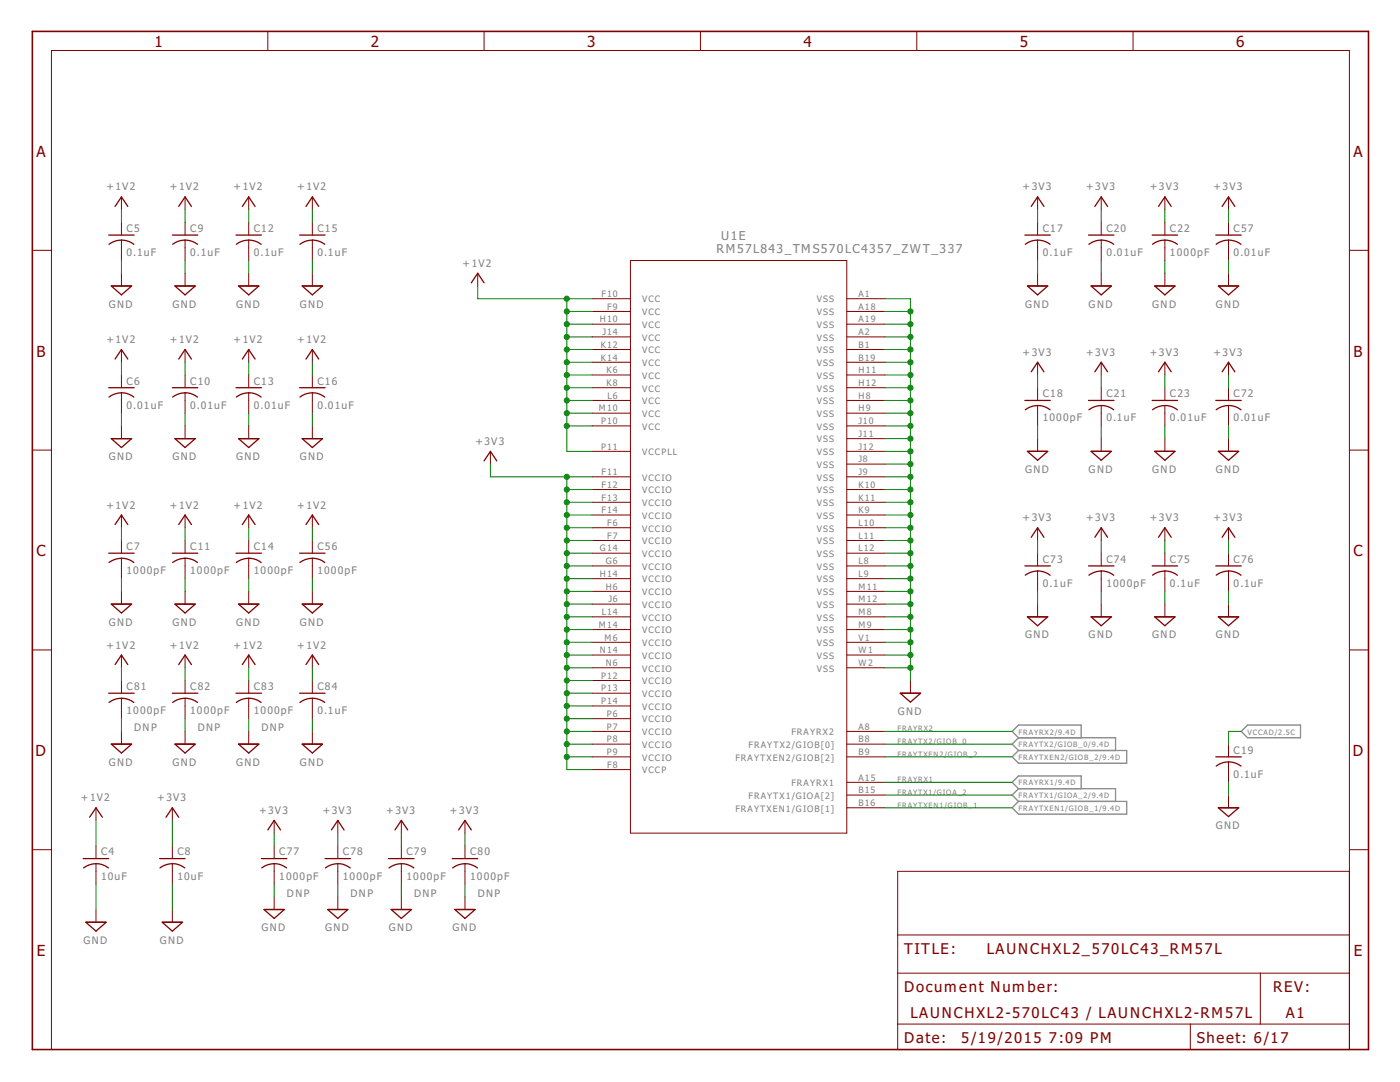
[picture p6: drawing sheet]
<svg xmlns="http://www.w3.org/2000/svg" width="279mm" height="216mm" viewBox="0 0 279 216" stroke-linecap="round" stroke-linejoin="round" font-family="sans-serif">
<path d="M203.3 147.2l-1.3-1.3 1.3-1.2h12.5v2.5M203.3 147.2h19.3v2.6M203.3 157.4l-1.3-1.3 1.3-1.3h12.5v2.6M203.3 147.2l-1.3 1.3 1.3 1.3M203.3 149.8h21.6v2.5h-21.6l-1.3-1.3zM203.3 157.4h19.3v2.5M203.3 159.9h21.6v2.6h-21.6l-1.3-1.3zM203.3 157.4l-1.3 1.2 1.3 1.3M247.7 145.9l1.3-1.2h10.5v2.5h-10.5z" fill="none" stroke="#808080" stroke-width=".25"/>
<path d="M6.5 6.3h266.6v203.1h-266.6z" fill="none" stroke="#800000" stroke-width=".32"/>
<g fill="none" stroke="#800000" stroke-width=".2">
<path d="M53.4 6.3v3.8M96.6 6.3v3.8M139.8 6.3v3.8M183 6.3v3.8M226.1 6.3v3.8M24.2 39.3v2.5M36.9 39.3v2.5M49.6 39.3v2.5M62.3 39.3v2.5M207.1 39.3v2.5M219.8 39.3v2.5M232.5 39.3v2.5"/>
<path d="M245.2 39.3v2.5M6.5 50h3.8M24.2 44.4v2.5M24.2 47.9v4.1M24.2 54.5v2.6M36.9 44.4v2.5M36.9 47.9v4.1M36.9 54.5v2.6M49.6 44.4v2.5M49.6 47.9v4.1M49.6 54.5v2.6M62.3 44.4v2.5"/>
<path d="M62.3 47.9v4.1M62.3 54.5v2.6M95.3 54.5v2.6M118.2 59.6h7.6M125.8 52h43.2v114.2h-43.2zM169 59.6h7.6M207.1 44.4v2.5M207.1 47.9v4.1M207.1 54.5v2.6M219.8 44.4v2.5M219.8 47.9v4.1M219.8 54.5v2.6"/>
<path d="M232.5 44.4v2.5M232.5 47.9v4.1M232.5 54.5v2.6M245.2 44.4v2.5M245.2 47.9v4.1M245.2 54.5v2.6M269.3 50h3.8M24.2 69.7v2.6M24.2 74.8v2.6M24.2 78.4v4M36.9 69.7v2.6M36.9 74.8v2.6"/>
<path d="M36.9 78.4v4M49.6 69.7v2.6M49.6 74.8v2.6M49.6 78.4v4M62.3 69.7v2.6M62.3 74.8v2.6M62.3 78.4v4M118.2 62.1h7.6M118.2 64.7h7.6M118.2 67.2h7.6M118.2 69.7h7.6M118.2 72.3h7.6"/>
<path d="M118.2 74.8h7.6M118.2 77.4h7.6M118.2 79.9h7.6M169 62.1h7.6M169 64.7h7.6M169 67.2h7.6M169 69.7h7.6M169 72.3h7.6M169 74.8h7.6M169 77.4h7.6M169 79.9h7.6M207.1 72.3v2.5"/>
<path d="M207.1 77.4v2.5M219.8 72.3v2.5M219.8 77.4v2.5M232.5 72.3v2.5M232.5 77.4v2.5M245.2 72.3v2.5M245.2 77.4v2.5M6.5 89.8h3.8M24.2 85v2.5M36.9 85v2.5M49.6 85v2.5M62.3 85v2.5"/>
<path d="M97.9 90.1v2.5M118.2 82.4h7.6M118.2 85h7.6M118.2 95.1h7.6M118.2 97.7h7.6M118.2 90.1h7.6M169 82.4h7.6M169 85h7.6M169 95.1h7.6M169 97.7h7.6M169 90.1h7.6M169 87.5h7.6"/>
<path d="M169 92.6h7.6M207.1 80.9v4.1M207.1 87.5v2.6M219.8 80.9v4.1M219.8 87.5v2.6M232.5 80.9v4.1M232.5 87.5v2.6M245.2 80.9v4.1M245.2 87.5v2.6M269.3 89.8h3.8M24.2 102.8v2.5M24.2 107.8v2.6"/>
<path d="M24.2 111.4v4.1M24.2 118v2.5M36.9 102.8v2.5M36.9 107.8v2.6M36.9 111.4v4.1M36.9 118v2.5M49.6 102.8v2.5M49.6 107.8v2.6M49.6 111.4v4.1M49.6 118v2.5M62.3 102.8v2.5M62.3 107.8v2.6"/>
<path d="M62.3 111.4v4.1M62.3 118v2.5M118.2 100.2h7.6M118.2 102.8h7.6M118.2 105.3h7.6M118.2 107.8h7.6M118.2 110.4h7.6M118.2 112.9h7.6M118.2 115.5h7.6M118.2 118h7.6M169 100.2h7.6M169 102.8h7.6"/>
<path d="M169 105.3h7.6M169 107.8h7.6M169 110.4h7.6M169 112.9h7.6M169 115.5h7.6M169 118h7.6M207.1 105.3v2.5M207.1 110.4v2.5M207.1 113.9v4.1M219.8 105.3v2.5M219.8 110.4v2.5M219.8 113.9v4.1"/>
<path d="M232.5 105.3v2.5M232.5 110.4v2.5M232.5 113.9v4.1M245.2 105.3v2.5M245.2 110.4v2.5M245.2 113.9v4.1M6.5 129.7h3.8M24.2 130.7v2.5M24.2 135.8v2.5M24.2 139.3v4.1M36.9 130.7v2.5M36.9 135.8v2.5"/>
<path d="M36.9 139.3v4.1M49.6 130.7v2.5M49.6 135.8v2.5M49.6 139.3v4.1M62.3 130.7v2.5M62.3 135.8v2.5M62.3 139.3v4.1M118.2 120.5h7.6M118.2 123.1h7.6M118.2 125.6h7.6M118.2 128.2h7.6M118.2 130.7h7.6"/>
<path d="M118.2 133.2h7.6M118.2 135.8h7.6M118.2 138.3h7.6M169 120.5h7.6M169 123.1h7.6M169 125.6h7.6M169 128.2h7.6M169 130.7h7.6M169 133.2h7.6M181.7 135.8v2.5M207.1 120.5v2.6M219.8 120.5v2.6"/>
<path d="M232.5 120.5v2.6M245.2 120.5v2.6M269.3 129.7h3.8M24.2 145.9v2.6M36.9 145.9v2.6M49.6 145.9v2.6M62.3 145.9v2.6M118.2 145.9h7.6M118.2 148.5h7.6M118.2 151h7.6M118.2 140.9h7.6M118.2 143.4h7.6"/>
<path d="M118.2 153.6h7.6M169 156.1h7.6M169 145.9h7.6M169 158.6h7.6M169 148.5h7.6M169 151h7.6M245.2 148.5v2.5M245.2 152v4.1M245.2 158.6v2.6M6.5 169.5h3.8M19.2 161.2v2.5M19.2 168.8v2.5"/>
<path d="M19.2 172.3v4.1M34.4 161.2v2.5M34.4 168.8v2.5M34.4 172.3v4.1M54.7 163.7v2.5M54.7 168.8v2.5M54.7 172.3v4.1M54.7 178.9v2.6M67.4 163.7v2.5M67.4 168.8v2.5M67.4 172.3v4.1M67.4 178.9v2.6"/>
<path d="M80.1 163.7v2.5M80.1 168.8v2.5M80.1 172.3v4.1M80.1 178.9v2.6M92.8 163.7v2.5M92.8 168.8v2.5M92.8 172.3v4.1M92.8 178.9v2.6M169 161.2h7.6M269.3 173.9h-90.1v35.5h90.1v-199.3h-259v199.3M269.3 169.5h3.8M19.2 181.5v2.5"/>
<path d="M34.4 181.5v2.5M179.2 194.2h90.1M179.2 186.6h90.1M251.5 194.2v10.1M179.2 204.3h90.1M237.6 204.3v5.1"/>
</g>
<g fill="none" stroke="#800000" stroke-width=".25">
<path d="M21.7 46.9h5.1M21.8 48.7a4 4 0 0 1 4.9 0M22.2 57.1h4.1l-2.1 1.7zM23 41.2l1.2-1.9 1.3 1.9M34.4 46.9h5.1M34.5 48.7a4 4 0 0 1 4.9 0M34.9 57.1h4.1l-2.1 1.7zM35.7 41.2l1.2-1.9 1.3 1.9M47.1 46.9h5.1M47.2 48.7a4 4 0 0 1 4.9 0M47.6 57.1h4.1l-2.1 1.7zM48.4 41.2l1.2-1.9 1.3 1.9"/>
<path d="M59.8 46.9h5.1M59.9 48.7a4 4 0 0 1 4.9 0M60.3 57.1h4.1l-2.1 1.7zM61.1 41.2l1.2-1.9 1.3 1.9M94.1 56.4l1.2-1.9 1.3 1.9M204.5 46.9h5.1M204.6 48.7a4 4 0 0 1 5 0M205 57.1h4.1l-2 1.7zM205.8 41.2l1.3-1.9 1.2 1.9M217.2 46.9h5.1M217.3 48.7a4 4 0 0 1 5 0M217.7 57.1h4.1l-2 1.7z"/>
<path d="M218.5 41.2l1.3-1.9 1.2 1.9M229.9 46.9h5.1M230 48.7a4 4 0 0 1 5 0M230.4 57.1h4.1l-2 1.7zM231.2 41.2l1.3-1.9 1.2 1.9M242.6 46.9h5.1M242.7 48.7a4 4 0 0 1 5 0M243.1 57.1h4.1l-2 1.7zM243.9 41.2l1.3-1.9 1.2 1.9M21.7 77.4h5.1M21.8 79.2a4 4 0 0 1 4.9 0M23 71.6l1.2-1.9 1.3 1.9"/>
<path d="M34.4 77.4h5.1M34.5 79.2a4 4 0 0 1 4.9 0M35.7 71.6l1.2-1.9 1.3 1.9M47.1 77.4h5.1M47.2 79.2a4 4 0 0 1 4.9 0M48.4 71.6l1.2-1.9 1.3 1.9M59.8 77.4h5.1M59.9 79.2a4 4 0 0 1 4.9 0M61.1 71.6l1.2-1.9 1.3 1.9M204.5 79.9h5.1M205.8 74.2l1.3-1.9 1.2 1.9M217.2 79.9h5.1"/>
<path d="M218.5 74.2l1.3-1.9 1.2 1.9M229.9 79.9h5.1M231.2 74.2l1.3-1.9 1.2 1.9M242.6 79.9h5.1M243.9 74.2l1.3-1.9 1.2 1.9M22.2 87.5h4.1l-2.1 1.8zM34.9 87.5h4.1l-2.1 1.8zM47.6 87.5h4.1l-2.1 1.8zM60.3 87.5h4.1l-2.1 1.8zM96.6 92l1.3-1.9 1.2 1.9M204.6 81.8a4 4 0 0 1 5 0M205 90.1h4.1l-2 1.7z"/>
<path d="M217.3 81.8a4 4 0 0 1 5 0M217.7 90.1h4.1l-2 1.7zM230 81.8a4 4 0 0 1 5 0M230.4 90.1h4.1l-2 1.7zM242.7 81.8a4 4 0 0 1 5 0M243.1 90.1h4.1l-2 1.7zM21.7 110.4h5.1M23 104.7l1.2-1.9 1.3 1.9M24.2 111.4h.6a3.8 3.8 0 0 1 1.9 .8M24.2 111.4l-1 .1-1.4 .7M34.4 110.4h5.1M35.7 104.7l1.2-1.9 1.3 1.9"/>
<path d="M36.9 111.4h.6a3.8 3.8 0 0 1 1.9 .8M36.9 111.4l-1 .1-1.4 .7M47.1 110.4h5.1M48.4 104.7l1.2-1.9 1.3 1.9M49.6 111.4h.6a3.8 3.8 0 0 1 1.9 .8M49.6 111.4l-1.5 .3-.9 .5M59.8 110.4h5.1M61.1 104.7l1.2-1.9 1.3 1.9M62.3 111.4h.6a3.8 3.8 0 0 1 1.9 .8M62.3 111.4l-1.5 .3-.9 .5M204.5 112.9h5.1M205.8 107.2l1.3-1.9 1.2 1.9"/>
<path d="M207.1 113.9l1.5 .3 1 .6M207.1 113.9l-1.6 .4-.9 .5M217.2 112.9h5.1M218.5 107.2l1.3-1.9 1.2 1.9M219.8 113.9l1.5 .3 1 .6M219.8 113.9l-1.6 .4-.9 .5M229.9 112.9h5.1M231.2 107.2l1.3-1.9 1.2 1.9M232.5 113.9l1.5 .3 1 .6M232.5 113.9l-1.6 .4-.9 .5M242.6 112.9h5.1M243.9 107.2l1.3-1.9 1.2 1.9"/>
<path d="M245.2 113.9l1.5 .3 1 .6M245.2 113.9l-1.6 .4-.9 .5M21.7 138.3h5.1M22.2 120.5h4.1l-2.1 1.8zM23 132.6l1.2-1.9 1.3 1.9M24.2 139.3l1.6 .3 .9 .6M24.2 139.3l-1 .2-1.4 .7M34.4 138.3h5.1M34.9 120.5h4.1l-2.1 1.8zM35.7 132.6l1.2-1.9 1.3 1.9M36.9 139.3l1.6 .3 .9 .6M36.9 139.3l-1 .2-1.4 .7"/>
<path d="M47.1 138.3h5.1M47.6 120.5h4.1l-2.1 1.8zM48.4 132.6l1.2-1.9 1.3 1.9M49.6 139.3l1.6 .3 .9 .6M49.6 139.3l-1.5 .3-.9 .6M59.8 138.3h5.1M60.3 120.5h4.1l-2.1 1.8zM61.1 132.6l1.2-1.9 1.3 1.9M62.3 139.3l1.6 .3 .9 .6M62.3 139.3l-1.5 .3-.9 .6M179.7 138.3h4l-2 1.8zM205 123.1h4.1l-2 1.8z"/>
<path d="M217.7 123.1h4.1l-2 1.8zM230.4 123.1h4.1l-2 1.8zM243.1 123.1h4.1l-2 1.8zM22.2 148.5h4.1l-2.1 1.8zM34.9 148.5h4.1l-2.1 1.8zM47.6 148.5h4.1l-2.1 1.8zM60.3 148.5h4.1l-2.1 1.8zM242.6 151h5.1M242.7 152.9a4 4 0 0 1 5 0M16.6 171.3h5.1M16.7 173.2a4 4 0 0 1 4.9 0M17.9 163.1l1.3-1.9 1.2 1.9"/>
<path d="M31.9 171.3h5M31.9 173.2a4 4 0 0 1 5 0M33.1 163.1l1.3-1.9 1.3 1.9M52.2 171.3h5.1M52.2 173.2a4 4 0 0 1 5 0M53.4 165.6l1.3-1.9 1.3 1.9M64.9 171.3h5M64.9 173.2a4 4 0 0 1 5 0M66.1 165.6l1.3-1.9 1.3 1.9M77.6 171.3h5M77.6 173.2a4 4 0 0 1 5 0M78.8 165.6l1.3-1.9 1.3 1.9"/>
<path d="M90.3 171.3h5M90.3 173.2a4 4 0 0 1 5 0M91.5 165.6l1.3-1.9 1.3 1.9M243.1 161.2h4.1l-2 1.7zM17.1 184h4.1l-2 1.8zM32.4 184h4l-2 1.8zM52.7 181.5h4l-2 1.8zM65.4 181.5h4l-2 1.8zM78.1 181.5h4l-2 1.8zM90.8 181.5h4l-2 1.8z"/>
</g>
<g fill="none" stroke="#008000" stroke-width=".2">
<path d="M24.2 41.8v2.6M24.2 52v2.5M36.9 41.8v2.6M36.9 52v2.5M49.6 41.8v2.6M49.6 52v2.5M62.3 41.8v2.6M62.3 52v2.5M95.3 57.1v2.5h22.9M113.1 59.6v30.5h5.1M176.6 59.6h5.1v76.2M207.1 41.8v2.6"/>
<path d="M207.1 52v2.5M219.8 41.8v2.6M219.8 52v2.5M232.5 41.8v2.6M232.5 52v2.5M245.2 41.8v2.6M245.2 52v2.5M24.2 72.3v2.5M36.9 72.3v2.5M49.6 72.3v2.5M62.3 72.3v2.5M113.1 79.9h5.1"/>
<path d="M113.1 77.4h5.1M113.1 74.8h5.1M113.1 72.3h5.1M113.1 69.7h5.1M113.1 67.2h5.1M113.1 64.7h5.1M113.1 62.1h5.1M176.6 79.9h5.1M176.6 77.4h5.1M176.6 74.8h5.1M176.6 72.3h5.1M176.6 69.7h5.1"/>
<path d="M176.6 67.2h5.1M176.6 64.7h5.1M176.6 62.1h5.1M207.1 74.8v2.6M219.8 74.8v2.6M232.5 74.8v2.6M245.2 74.8v2.6M24.2 82.4v2.6M36.9 82.4v2.6M49.6 82.4v2.6M62.3 82.4v2.6M97.9 92.6v2.5h20.3"/>
<path d="M113.1 97.7h5.1M113.1 85h5.1M113.1 82.4h5.1M113.1 95.1v58.5h5.1M176.6 97.7h5.1M176.6 95.1h5.1M176.6 92.6h5.1M176.6 90.1h5.1M176.6 87.5h5.1M176.6 85h5.1M176.6 82.4h5.1M207.1 85v2.5"/>
<path d="M219.8 85v2.5M232.5 85v2.5M245.2 85v2.5M24.2 105.3v2.5M24.2 115.5v2.5M36.9 105.3v2.5M36.9 115.5v2.5M49.6 105.3v2.5M49.6 115.5v2.5M62.3 105.3v2.5M62.3 115.5v2.5M113.1 102.8h5.1"/>
<path d="M113.1 100.2h5.1M113.1 105.3h5.1M113.1 107.8h5.1M113.1 110.4h5.1M113.1 112.9h5.1M113.1 115.5h5.1M113.1 118h5.1M176.6 102.8h5.1M176.6 100.2h5.1M176.6 105.3h5.1M176.6 107.8h5.1M176.6 110.4h5.1"/>
<path d="M176.6 112.9h5.1M176.6 115.5h5.1M176.6 118h5.1M207.1 107.8v2.6M207.1 118v2.5M219.8 107.8v2.6M219.8 118v2.5M232.5 107.8v2.6M232.5 118v2.5M245.2 107.8v2.6M245.2 118v2.5M24.2 133.2v2.6"/>
<path d="M36.9 133.2v2.6M49.6 133.2v2.6M62.3 133.2v2.6M113.1 120.5h5.1M113.1 123.1h5.1M113.1 125.6h5.1M113.1 128.2h5.1M113.1 130.7h5.1M113.1 133.2h5.1M113.1 138.3h5.1M113.1 135.8h5.1M176.6 120.5h5.1"/>
<path d="M176.6 123.1h5.1M176.6 125.6h5.1M176.6 128.2h5.1M176.6 130.7h5.1M176.6 133.2h5.1M24.2 143.4v2.5M36.9 143.4v2.5M49.6 143.4v2.5M62.3 143.4v2.5M113.1 151h5.1M113.1 148.5h5.1M113.1 145.9h5.1"/>
<path d="M113.1 143.4h5.1M113.1 140.9h5.1M176.6 151h25.4M176.6 148.5h25.4M176.6 145.9h25.4M176.6 156.1h25.4M176.6 158.6h25.4M245.2 156.1v2.5M247.7 145.9h-2.5v2.6M19.2 163.7v5.1M19.2 176.4v5.1M34.4 163.7v5.1"/>
<path d="M34.4 176.4v5.1M54.7 166.2v2.6M54.7 176.4v2.5M67.4 166.2v2.6M67.4 176.4v2.5M80.1 166.2v2.6M80.1 176.4v2.5M92.8 166.2v2.6M92.8 176.4v2.5M176.6 161.2h25.4"/>
</g>
<g fill="#008000" stroke="#008000" stroke-width=".2">
<circle cx="181.7" cy="102.8" r=".51"/>
<circle cx="181.7" cy="100.2" r=".51"/>
<circle cx="181.7" cy="97.7" r=".51"/>
<circle cx="181.7" cy="95.1" r=".51"/>
<circle cx="181.7" cy="92.6" r=".51"/>
<circle cx="181.7" cy="90.1" r=".51"/>
<circle cx="181.7" cy="87.5" r=".51"/>
<circle cx="181.7" cy="85" r=".51"/>
<circle cx="181.7" cy="82.4" r=".51"/>
<circle cx="181.7" cy="79.9" r=".51"/>
<circle cx="181.7" cy="77.4" r=".51"/>
<circle cx="181.7" cy="74.8" r=".51"/>
<circle cx="181.7" cy="72.3" r=".51"/>
<circle cx="181.7" cy="69.7" r=".51"/>
<circle cx="181.7" cy="67.2" r=".51"/>
<circle cx="181.7" cy="64.7" r=".51"/>
<circle cx="181.7" cy="62.1" r=".51"/>
<circle cx="181.7" cy="105.3" r=".51"/>
<circle cx="181.7" cy="107.8" r=".51"/>
<circle cx="181.7" cy="110.4" r=".51"/>
<circle cx="181.7" cy="112.9" r=".51"/>
<circle cx="181.7" cy="115.5" r=".51"/>
<circle cx="181.7" cy="118" r=".51"/>
<circle cx="181.7" cy="120.5" r=".51"/>
<circle cx="181.7" cy="123.1" r=".51"/>
<circle cx="181.7" cy="125.6" r=".51"/>
<circle cx="181.7" cy="128.2" r=".51"/>
<circle cx="181.7" cy="130.7" r=".51"/>
<circle cx="181.7" cy="133.2" r=".51"/>
<circle cx="113.1" cy="97.7" r=".51"/>
<circle cx="113.1" cy="100.2" r=".51"/>
<circle cx="113.1" cy="102.8" r=".51"/>
<circle cx="113.1" cy="105.3" r=".51"/>
<circle cx="113.1" cy="107.8" r=".51"/>
<circle cx="113.1" cy="95.1" r=".51"/>
<circle cx="113.1" cy="151" r=".51"/>
<circle cx="113.1" cy="148.5" r=".51"/>
<circle cx="113.1" cy="145.9" r=".51"/>
<circle cx="113.1" cy="143.4" r=".51"/>
<circle cx="113.1" cy="140.9" r=".51"/>
<circle cx="113.1" cy="138.3" r=".51"/>
<circle cx="113.1" cy="135.8" r=".51"/>
<circle cx="113.1" cy="133.2" r=".51"/>
<circle cx="113.1" cy="130.7" r=".51"/>
<circle cx="113.1" cy="128.2" r=".51"/>
<circle cx="113.1" cy="125.6" r=".51"/>
<circle cx="113.1" cy="123.1" r=".51"/>
<circle cx="113.1" cy="120.5" r=".51"/>
<circle cx="113.1" cy="118" r=".51"/>
<circle cx="113.1" cy="115.5" r=".51"/>
<circle cx="113.1" cy="112.9" r=".51"/>
<circle cx="113.1" cy="110.4" r=".51"/>
<circle cx="113.1" cy="62.1" r=".51"/>
<circle cx="113.1" cy="64.7" r=".51"/>
<circle cx="113.1" cy="67.2" r=".51"/>
<circle cx="113.1" cy="69.7" r=".51"/>
<circle cx="113.1" cy="72.3" r=".51"/>
<circle cx="113.1" cy="74.8" r=".51"/>
<circle cx="113.1" cy="77.4" r=".51"/>
<circle cx="113.1" cy="79.9" r=".51"/>
<circle cx="113.1" cy="82.4" r=".51"/>
<circle cx="113.1" cy="59.6" r=".51"/>
<circle cx="113.1" cy="85" r=".51"/>
</g>
<g font-size="3.7" fill="#800000">
<text x="30.9" y="9.5">1</text>
<text x="74" y="9.5">2</text>
<text x="117.2" y="9.5">3</text>
<text x="160.4" y="9.5">4</text>
<text x="203.5" y="9.5">5</text>
<text x="246.7" y="9.5">6</text>
<text x="7.3" y="31.3">A</text>
<text x="270.1" y="31.3">A</text>
<text x="7.3" y="71.2">B</text>
<text x="270.1" y="71.2">B</text>
<text x="7.3" y="111">C</text>
<text x="270.1" y="111">C</text>
<text x="7.1" y="150.9">D</text>
<text x="270" y="150.9">D</text>
<text x="7.3" y="190.8">E</text>
<text x="270.2" y="190.8">E</text>
</g>
<g font-size="3.6" fill="#800000">
<text x="180.4" y="190.4">TITLE:</text>
<text x="196.9" y="190.4">LAUNCHXL2_570LC43_RM57L</text>
<text x="180.4" y="198">Document Number:</text>
<text x="254.1" y="198">REV:</text>
<text x="181.7" y="203.1">LAUNCHXL2-570LC43 / LAUNCHXL2-RM57L</text>
<text x="256.6" y="203.1">A1</text>
<text x="180.4" y="208.2">Date:</text>
<text x="191.8" y="208.2">5/19/2015</text>
<text x="209.3" y="208.2">7:09 PM</text>
<text x="238.8" y="208.2">Sheet: 6/17</text>
</g>
<g font-size="2.9" fill="#808080">
<text x="143.9" y="47.9">U1E</text>
<text x="143" y="50.5">RM57L843_TMS570LC4357_ZWT_337</text>
</g>
<g font-size="2.5" fill="#808080">
<text x="21.2" y="38">+1V2</text>
<text x="33.9" y="38">+1V2</text>
<text x="46.6" y="38">+1V2</text>
<text x="59.3" y="38">+1V2</text>
<text x="204.1" y="38">+3V3</text>
<text x="216.8" y="38">+3V3</text>
<text x="229.5" y="38">+3V3</text>
<text x="242.2" y="38">+3V3</text>
<text x="25.2" y="46.3">C5</text>
<text x="37.9" y="46.3">C9</text>
<text x="50.6" y="46.3">C12</text>
<text x="63.3" y="46.3">C15</text>
<text x="208.1" y="46.3">C17</text>
<text x="220.8" y="46.3">C20</text>
<text x="233.5" y="46.3">C22</text>
<text x="246.2" y="46.3">C57</text>
<text x="25.2" y="51.1">0.1uF</text>
<text x="37.9" y="51.1">0.1uF</text>
<text x="50.6" y="51.1">0.1uF</text>
<text x="63.3" y="51.1">0.1uF</text>
<text x="92.3" y="53.2">+1V2</text>
<text x="208.1" y="51.1">0.1uF</text>
<text x="220.8" y="51.1">0.01uF</text>
<text x="233.5" y="51.1">1000pF</text>
<text x="246.2" y="51.1">0.01uF</text>
<text x="21.7" y="61.4">GND</text>
<text x="34.4" y="61.4">GND</text>
<text x="47.1" y="61.4">GND</text>
<text x="59.8" y="61.4">GND</text>
<text x="204.6" y="61.4">GND</text>
<text x="217.3" y="61.4">GND</text>
<text x="230" y="61.4">GND</text>
<text x="242.7" y="61.4">GND</text>
<text x="21.2" y="68.5">+1V2</text>
<text x="33.9" y="68.5">+1V2</text>
<text x="46.6" y="68.5">+1V2</text>
<text x="59.3" y="68.5">+1V2</text>
<text x="204.1" y="71">+3V3</text>
<text x="216.8" y="71">+3V3</text>
<text x="229.5" y="71">+3V3</text>
<text x="242.2" y="71">+3V3</text>
<text x="25.2" y="76.7">C6</text>
<text x="37.9" y="76.7">C10</text>
<text x="50.6" y="76.7">C13</text>
<text x="63.3" y="76.7">C16</text>
<text x="25.2" y="81.6">0.01uF</text>
<text x="37.9" y="81.6">0.01uF</text>
<text x="50.6" y="81.6">0.01uF</text>
<text x="63.3" y="81.6">0.01uF</text>
<text x="208.1" y="79.3">C18</text>
<text x="220.8" y="79.3">C21</text>
<text x="233.5" y="79.3">C23</text>
<text x="246.2" y="79.3">C72</text>
<text x="94.9" y="88.8">+3V3</text>
<text x="208.1" y="84.1">1000pF</text>
<text x="220.8" y="84.1">0.1uF</text>
<text x="233.5" y="84.1">0.01uF</text>
<text x="246.2" y="84.1">0.01uF</text>
<text x="21.7" y="91.8">GND</text>
<text x="34.4" y="91.8">GND</text>
<text x="47.1" y="91.8">GND</text>
<text x="59.8" y="91.8">GND</text>
<text x="204.6" y="94.4">GND</text>
<text x="217.3" y="94.4">GND</text>
<text x="230" y="94.4">GND</text>
<text x="242.7" y="94.4">GND</text>
<text x="21.2" y="101.5">+1V2</text>
<text x="33.9" y="101.5">+1V2</text>
<text x="46.6" y="101.5">+1V2</text>
<text x="59.3" y="101.5">+1V2</text>
<text x="204.1" y="104">+3V3</text>
<text x="216.8" y="104">+3V3</text>
<text x="229.5" y="104">+3V3</text>
<text x="242.2" y="104">+3V3</text>
<text x="25.2" y="109.8">C7</text>
<text x="37.9" y="109.8">C11</text>
<text x="50.6" y="109.8">C14</text>
<text x="63.3" y="109.8">C56</text>
<text x="208.1" y="112.3">C73</text>
<text x="220.8" y="112.3">C74</text>
<text x="233.5" y="112.3">C75</text>
<text x="246.2" y="112.3">C76</text>
<text x="25.2" y="114.6">1000pF</text>
<text x="37.9" y="114.6">1000pF</text>
<text x="50.6" y="114.6">1000pF</text>
<text x="63.3" y="114.6">1000pF</text>
<text x="208.1" y="117.1">0.1uF</text>
<text x="220.8" y="117.1">1000pF</text>
<text x="233.5" y="117.1">0.1uF</text>
<text x="246.2" y="117.1">0.1uF</text>
<text x="21.7" y="124.9">GND</text>
<text x="34.4" y="124.9">GND</text>
<text x="47.1" y="124.9">GND</text>
<text x="59.8" y="124.9">GND</text>
<text x="21.2" y="129.4">+1V2</text>
<text x="33.9" y="129.4">+1V2</text>
<text x="46.6" y="129.4">+1V2</text>
<text x="59.3" y="129.4">+1V2</text>
<text x="204.6" y="127.4">GND</text>
<text x="217.3" y="127.4">GND</text>
<text x="230" y="127.4">GND</text>
<text x="242.7" y="127.4">GND</text>
<text x="25.2" y="137.7">C81</text>
<text x="37.9" y="137.7">C82</text>
<text x="50.6" y="137.7">C83</text>
<text x="63.3" y="137.7">C84</text>
<text x="25.2" y="142.5">1000pF</text>
<text x="37.9" y="142.5">1000pF</text>
<text x="50.6" y="142.5">1000pF</text>
<text x="63.3" y="142.5">0.1uF</text>
<text x="179.2" y="142.6">GND</text>
<text x="26.8" y="145.9">DNP</text>
<text x="39.5" y="145.9">DNP</text>
<text x="52.2" y="145.9">DNP</text>
<text x="21.7" y="152.8">GND</text>
<text x="34.4" y="152.8">GND</text>
<text x="47.1" y="152.8">GND</text>
<text x="59.8" y="152.8">GND</text>
<text x="246.2" y="155.2">0.1uF</text>
<text x="246.2" y="150.4">C19</text>
<text x="16.1" y="159.9">+1V2</text>
<text x="31.4" y="159.9">+3V3</text>
<text x="51.7" y="162.4">+3V3</text>
<text x="64.4" y="162.4">+3V3</text>
<text x="77.1" y="162.4">+3V3</text>
<text x="89.8" y="162.4">+3V3</text>
<text x="242.7" y="165.5">GND</text>
<text x="20.2" y="170.7">C4</text>
<text x="35.4" y="170.7">C8</text>
<text x="55.7" y="170.7">C77</text>
<text x="68.4" y="170.7">C78</text>
<text x="81.1" y="170.7">C79</text>
<text x="93.8" y="170.7">C80</text>
<text x="20.2" y="175.5">10uF</text>
<text x="35.4" y="175.5">10uF</text>
<text x="55.7" y="175.5">1000pF</text>
<text x="57.2" y="178.9">DNP</text>
<text x="68.4" y="175.5">1000pF</text>
<text x="69.9" y="178.9">DNP</text>
<text x="81.1" y="175.5">1000pF</text>
<text x="82.6" y="178.9">DNP</text>
<text x="93.8" y="175.5">1000pF</text>
<text x="95.3" y="178.9">DNP</text>
<text x="52.2" y="185.8">GND</text>
<text x="64.9" y="185.8">GND</text>
<text x="77.6" y="185.8">GND</text>
<text x="90.3" y="185.8">GND</text>
<text x="16.6" y="188.3">GND</text>
<text x="31.9" y="188.3">GND</text>
</g>
<g font-size="2.1" fill="#808080">
<text x="120" y="59.2">F10</text>
<text x="171.3" y="59.2">A1</text>
<text x="119.7" y="64.3">H10</text>
<text x="121.2" y="61.8">F9</text>
<text x="128.2" y="60.4">VCC</text>
<text x="128.2" y="62.9">VCC</text>
<text x="128.2" y="65.4">VCC</text>
<text x="163" y="60.4">VSS</text>
<text x="163" y="62.9">VSS</text>
<text x="163" y="65.4">VSS</text>
<text x="171.3" y="61.8">A18</text>
<text x="171.3" y="64.3">A19</text>
<text x="119.9" y="69.4">K12</text>
<text x="119.9" y="71.9">K14</text>
<text x="120.3" y="66.9">J14</text>
<text x="128.2" y="68">VCC</text>
<text x="128.2" y="70.5">VCC</text>
<text x="163" y="68">VSS</text>
<text x="163" y="70.5">VSS</text>
<text x="171.3" y="66.9">A2</text>
<text x="171.3" y="69.4">B1</text>
<text x="171.3" y="71.9">B19</text>
<text x="121.1" y="74.5">K6</text>
<text x="121.1" y="77">K8</text>
<text x="128.2" y="73.1">VCC</text>
<text x="128.2" y="75.6">VCC</text>
<text x="163" y="73.1">VSS</text>
<text x="163" y="75.6">VSS</text>
<text x="171.3" y="74.5">H11</text>
<text x="171.3" y="77">H12</text>
<text x="119.5" y="82.1">M10</text>
<text x="121.3" y="79.6">L6</text>
<text x="128.2" y="78.1">VCC</text>
<text x="128.2" y="80.7">VCC</text>
<text x="128.2" y="83.2">VCC</text>
<text x="163" y="78.1">VSS</text>
<text x="163" y="80.7">VSS</text>
<text x="163" y="83.2">VSS</text>
<text x="171.3" y="79.6">H8</text>
<text x="171.3" y="82.1">H9</text>
<text x="120" y="84.6">P10</text>
<text x="120" y="89.7">P11</text>
<text x="128.2" y="85.8">VCC</text>
<text x="163" y="85.8">VSS</text>
<text x="163" y="88.3">VSS</text>
<text x="171.3" y="84.6">J10</text>
<text x="171.3" y="87.2">J11</text>
<text x="171.3" y="89.7">J12</text>
<text x="120" y="94.8">F11</text>
<text x="128.2" y="95.9">VCCIO</text>
<text x="128.2" y="90.8">VCCPLL</text>
<text x="163" y="90.8">VSS</text>
<text x="163" y="93.4">VSS</text>
<text x="163" y="95.9">VSS</text>
<text x="171.3" y="92.3">J8</text>
<text x="171.3" y="94.8">J9</text>
<text x="120" y="97.3">F12</text>
<text x="120" y="99.9">F13</text>
<text x="128.2" y="98.5">VCCIO</text>
<text x="128.2" y="101">VCCIO</text>
<text x="163" y="98.5">VSS</text>
<text x="163" y="101">VSS</text>
<text x="171.3" y="97.3">K10</text>
<text x="171.3" y="99.9">K11</text>
<text x="120" y="102.4">F14</text>
<text x="121.2" y="105">F6</text>
<text x="121.2" y="107.5">F7</text>
<text x="128.2" y="103.5">VCCIO</text>
<text x="128.2" y="106.1">VCCIO</text>
<text x="163" y="103.5">VSS</text>
<text x="163" y="106.1">VSS</text>
<text x="171.3" y="102.4">K9</text>
<text x="171.3" y="105">L10</text>
<text x="171.3" y="107.5">L11</text>
<text x="119.7" y="110">G14</text>
<text x="120.9" y="112.6">G6</text>
<text x="128.2" y="108.6">VCCIO</text>
<text x="128.2" y="111.1">VCCIO</text>
<text x="128.2" y="113.7">VCCIO</text>
<text x="163" y="108.6">VSS</text>
<text x="163" y="111.1">VSS</text>
<text x="163" y="113.7">VSS</text>
<text x="171.3" y="110">L12</text>
<text x="171.3" y="112.6">L8</text>
<text x="119.7" y="115.1">H14</text>
<text x="120.9" y="117.6">H6</text>
<text x="128.2" y="116.2">VCCIO</text>
<text x="128.2" y="118.8">VCCIO</text>
<text x="163" y="116.2">VSS</text>
<text x="163" y="118.8">VSS</text>
<text x="171.3" y="115.1">L9</text>
<text x="171.3" y="117.6">M11</text>
<text x="119.5" y="125.3">M14</text>
<text x="120.1" y="122.7">L14</text>
<text x="121.4" y="120.2">J6</text>
<text x="128.2" y="121.3">VCCIO</text>
<text x="128.2" y="123.8">VCCIO</text>
<text x="163" y="121.3">VSS</text>
<text x="163" y="123.8">VSS</text>
<text x="171.3" y="120.2">M12</text>
<text x="171.3" y="122.7">M8</text>
<text x="171.3" y="125.3">M9</text>
<text x="119.7" y="130.3">N14</text>
<text x="120.7" y="127.8">M6</text>
<text x="128.2" y="126.4">VCCIO</text>
<text x="128.2" y="128.9">VCCIO</text>
<text x="128.2" y="131.5">VCCIO</text>
<text x="163" y="126.4">VSS</text>
<text x="163" y="128.9">VSS</text>
<text x="163" y="131.5">VSS</text>
<text x="171.3" y="127.8">V1</text>
<text x="171.3" y="130.3">W1</text>
<text x="120" y="135.4">P12</text>
<text x="120" y="138">P13</text>
<text x="120.9" y="132.9">N6</text>
<text x="128.2" y="134">VCCIO</text>
<text x="128.2" y="136.5">VCCIO</text>
<text x="163" y="134">VSS</text>
<text x="171.3" y="132.9">W2</text>
<text x="120" y="140.5">P14</text>
<text x="121.1" y="143">P6</text>
<text x="128.2" y="139.1">VCCIO</text>
<text x="128.2" y="141.6">VCCIO</text>
<text x="121.1" y="145.6">P7</text>
<text x="121.1" y="148.1">P8</text>
<text x="128.2" y="144.2">VCCIO</text>
<text x="128.2" y="146.7">VCCIO</text>
<text x="128.2" y="149.2">VCCIO</text>
<text x="149.4" y="149.2">FRAYTX2/GIOB[0]</text>
<text x="157.9" y="146.7">FRAYRX2</text>
<text x="171.3" y="145.6">A8</text>
<text x="171.3" y="148.1">B8</text>
<text x="121.1" y="150.7">P9</text>
<text x="121.2" y="153.2">F8</text>
<text x="128.2" y="151.8">VCCIO</text>
<text x="128.2" y="154.3">VCCP</text>
<text x="146.8" y="151.8">FRAYTXEN2/GIOB[2]</text>
<text x="171.3" y="155.7">A15</text>
<text x="171.3" y="150.7">B9</text>
<text x="146.8" y="161.9">FRAYTXEN1/GIOB[1]</text>
<text x="149.4" y="159.4">FRAYTX1/GIOA[2]</text>
<text x="157.9" y="156.9">FRAYRX1</text>
<text x="171.3" y="158.3">B15</text>
<text x="171.3" y="160.8">B16</text>
</g>
<g font-size="1.8" fill="#808080">
<text x="179.1" y="145.9">FRAYRX2</text>
<text x="179.1" y="148.5">FRAYTX2/GIOB_0</text>
<text x="203.3" y="146.6">FRAYRX2/9.4D</text>
<text x="203.3" y="149.1">FRAYTX2/GIOB_0/9.4D</text>
<text x="249" y="146.6">VCCAD/2.5C</text>
<text x="179.1" y="151">FRAYTXEN2/GIOB_2</text>
<text x="203.3" y="151.7">FRAYTXEN2/GIOB_2/9.4D</text>
<text x="179.1" y="156.1">FRAYRX1</text>
<text x="179.1" y="158.6">FRAYTX1/GIOA_2</text>
<text x="179.1" y="161.2">FRAYTXEN1/GIOB_1</text>
<text x="203.3" y="156.7">FRAYRX1/9.4D</text>
<text x="203.3" y="159.3">FRAYTX1/GIOA_2/9.4D</text>
<text x="203.3" y="161.8">FRAYTXEN1/GIOB_1/9.4D</text>
</g>
</svg>
